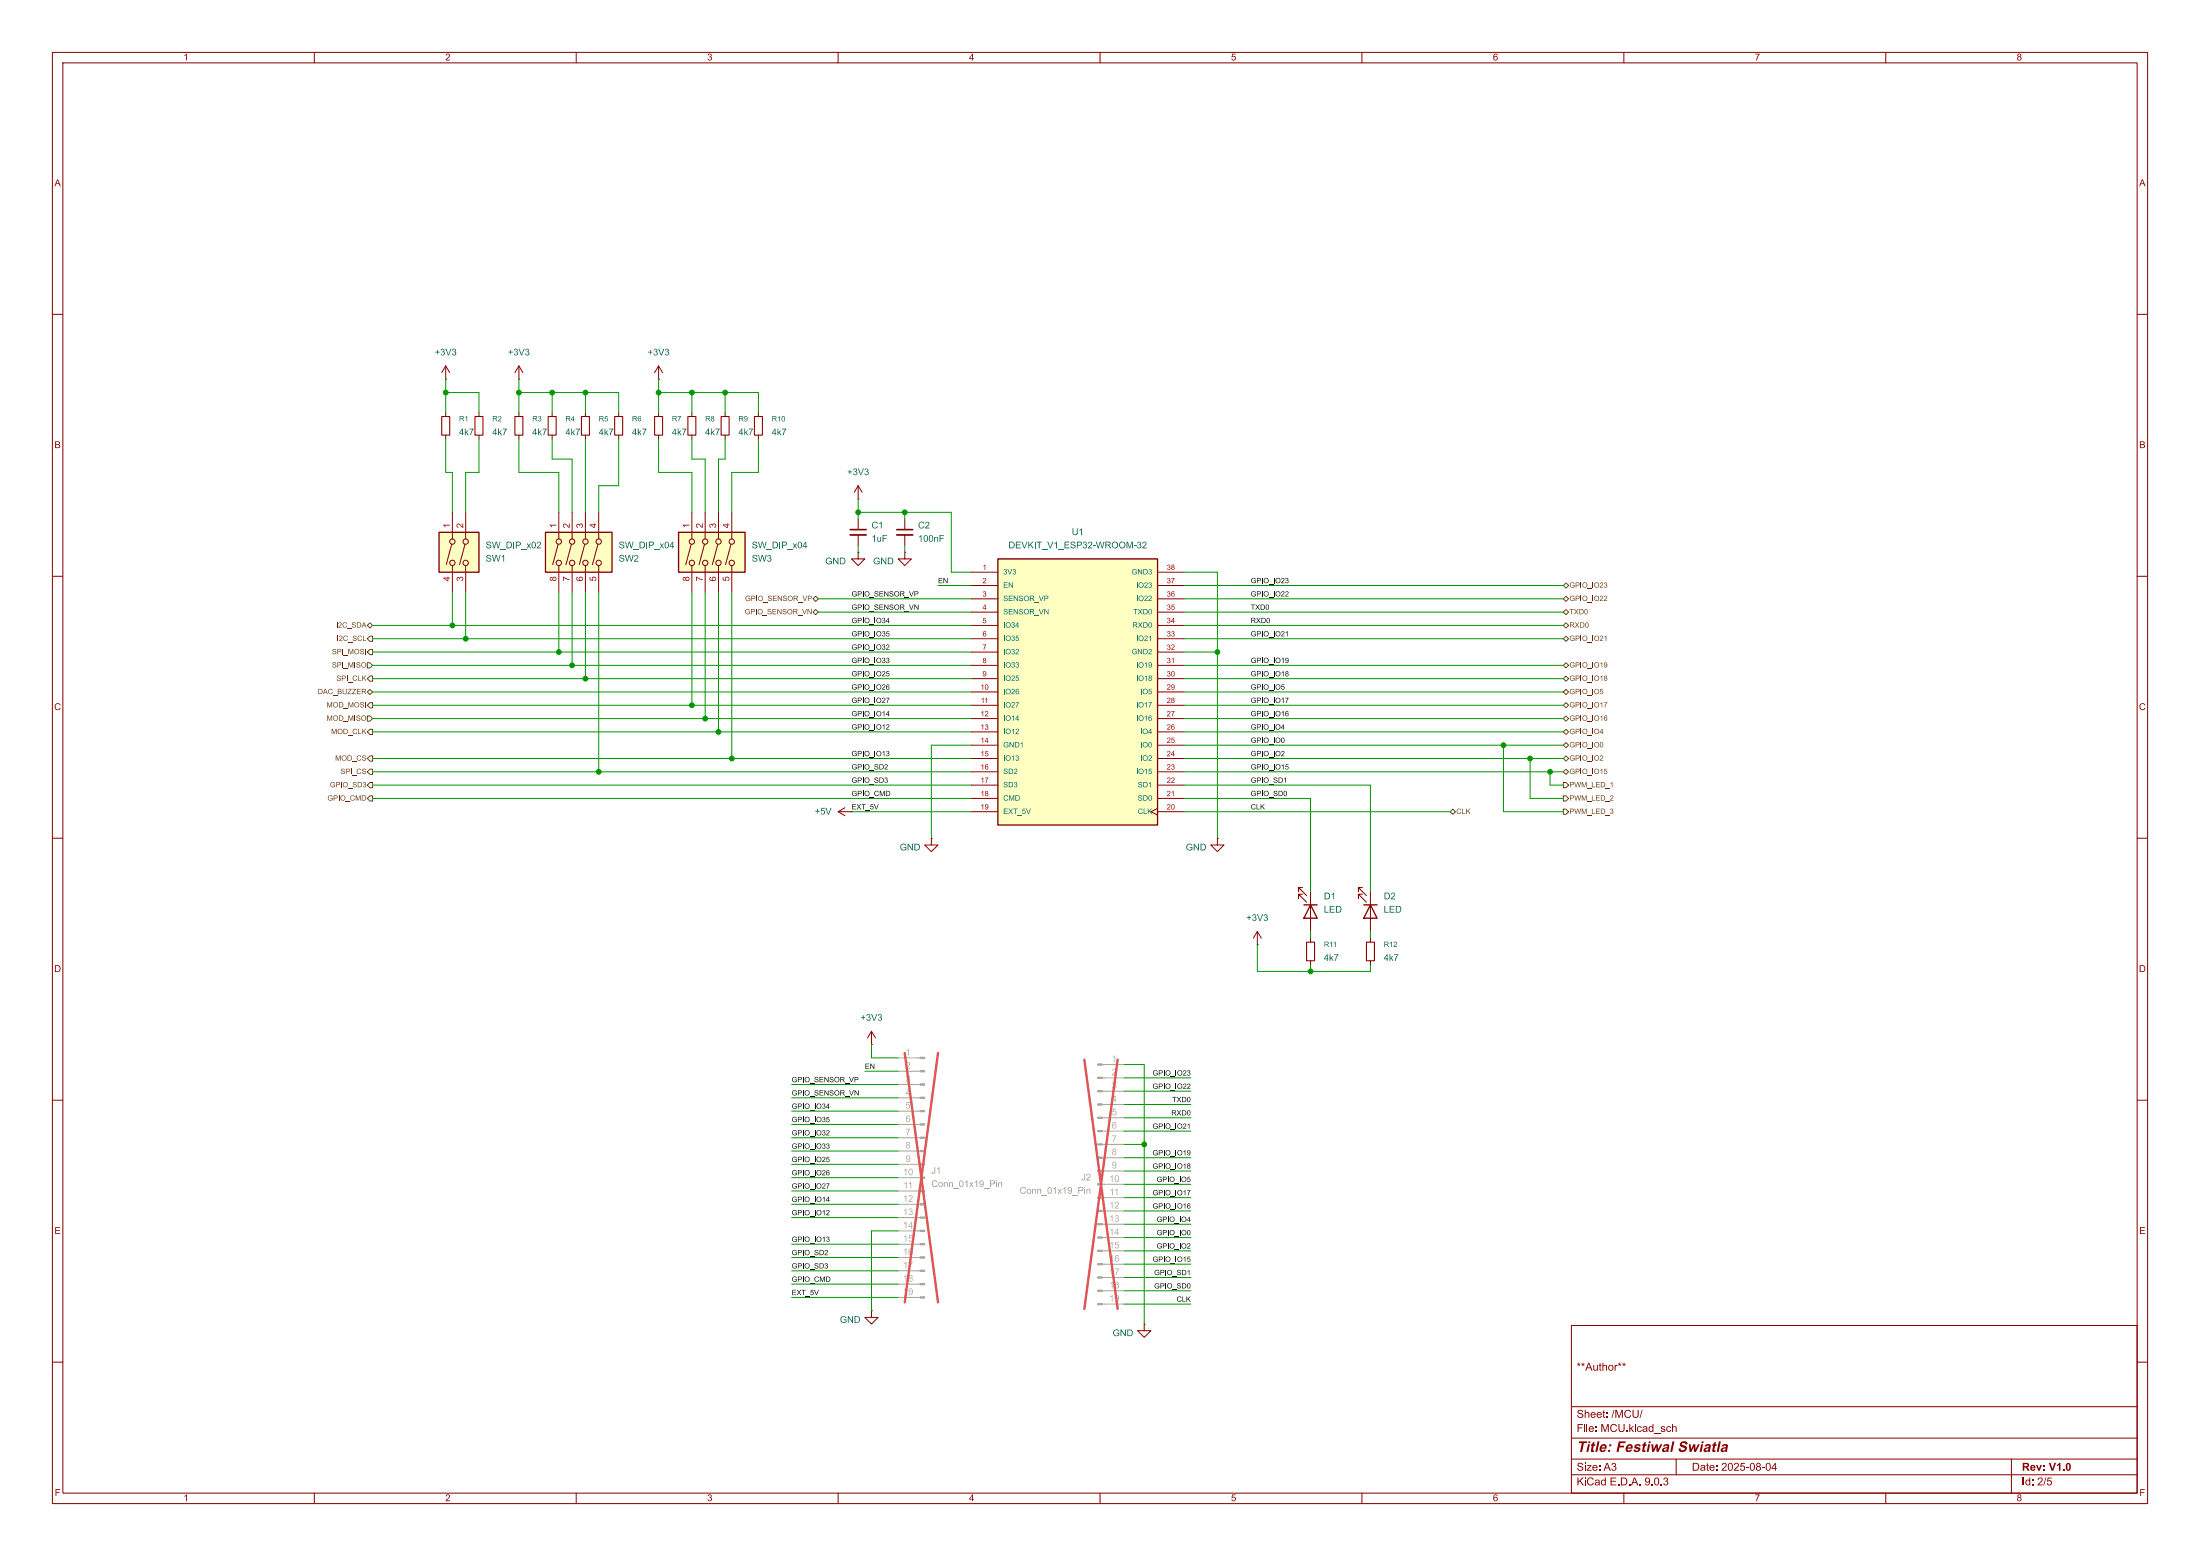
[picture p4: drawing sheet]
<svg xmlns="http://www.w3.org/2000/svg" width="420mm" height="297mm" viewBox="0 0 420 297" stroke-linecap="round" stroke-linejoin="round" font-family="sans-serif">
<g fill="none" stroke="#840000" stroke-width=".19">
<path d="M10 10h400v277h-400zM12 12h396v273h-396zM60 10v2M110 10v2M160 10v2M210 10v2M260 10v2M310 10v2M360 10v2M10 60h2M99.1 72.4h.1M99.1 69.9l-.8 1.2"/>
<path d="M99.1 69.9l.7 1.2M99.1 69.9v2.5M105.4 78.7v.8M125.7 72.4h.1M125.7 69.9l-.7 1.2M125.7 69.9l.8 1.2M125.7 69.9v2.5M408 60h2M105.4 83.1v.7M163.8 95.3h.1M163.8 92.7v2.6M163.8 99.1v2"/>
<path d="M163.8 92.7l-.7 1.3M163.8 92.7l.8 1.3M10 110h2M163.8 105.4v1.3h1.3l-1.3 1.3-1.2-1.3h1.2M163.8 105.4h.1M163.8 102.1v2M408 110h2M10 160h2M408 160h2M10 210h2M408 210h2M300 253h108v32h-108z"/>
<path d="M10 260h2M300 278.5h108M300 274.5h108M300 268.5h108M320 278.5v3M384 278.5v6.5M408 260h2M60 285v2M110 285v2M160 285v2M210 285v2M260 285v2"/>
<path d="M300 281.5h108M310 285v2M360 285v2"/>
</g>
<path d="M162.3 101.1h3.1" fill="none" stroke="#840000" stroke-width=".3"/>
<path d="M162.3 102.1h3.1" fill="none" stroke="#840000" stroke-width=".33"/>
<path d="M104.6 79.5h1.6v3.6h-1.6z" fill="none" stroke="#840000" stroke-width=".2"/>
<path d="M190.5 106.7h30.5v50.8h-30.5z" fill="#ffffc2"/>
<path d="M190.5 106.7h30.5v50.8h-30.5zM248.9 172.7h2.6M250.2 172.7l1.3 2.6h-2.6zM260.3 172.7h2.6M261.6 172.7l1.3 2.6h-2.6z" fill="none" stroke="#840000" stroke-width=".25"/>
<g fill="none" stroke="#840000" stroke-width=".19">
<path d="M85.1 72.4h.1M85.1 69.9v2.5M85.1 78.7v.8M85.1 69.9l-.8 1.2M85.1 69.9l.8 1.2M91.4 78.7v.8M99.1 78.7v.8M111.8 78.7v.8M118.1 78.7v.8M125.7 78.7v.8M132.1 78.7v.8M138.4 78.7v.8"/>
<path d="M144.8 78.7v.8M85.1 83.1v.7M91.4 83.1v.7M99.1 83.1v.7M111.8 83.1v.7M118.1 83.1v.7M125.7 83.1v.7M132.1 83.1v.7M138.4 83.1v.7M144.8 83.1v.7M185.4 109.2h5.1M185.4 111.8h5.1"/>
<path d="M185.4 114.3h5.1M185.4 116.8h5.1M185.4 119.4h5.1M221 109.2h5.1M221 111.8h5.1M221 114.3h5.1M221 116.8h5.1M221 119.4h5.1M185.4 121.9h5.1M185.4 124.5h5.1M185.4 127h5.1M185.4 129.5h5.1"/>
<path d="M185.4 132.1h5.1M185.4 134.6h5.1M185.4 137.2h5.1M185.4 139.7h5.1M221 121.9h5.1M221 124.5h5.1M221 127h5.1M221 129.5h5.1M221 132.1h5.1M221 134.6h5.1M221 137.2h5.1M221 139.7h5.1"/>
<path d="M160 154.9h2.6M160 154.9l1.3 .8M161.3 154.2l-1.3 .7M185.4 142.2h5.1M185.4 144.8h5.1M185.4 147.3h5.1M185.4 149.9h5.1M185.4 152.4h5.1M185.4 154.9h5.1M221 154.3l-1.3 .6 1.3 .7M221 142.2h5.1M221 144.8h5.1"/>
<path d="M221 147.3h5.1M221 149.9h5.1M221 152.4h5.1M221 154.9h5.1M232.4 160v1.3h1.3l-1.3 1.3-1.3-1.3h1.3M232.4 160h.1M240 177.8l-.7 1.3M240 177.8l.8 1.3M240 177.8v2.5M248.7 169.4h-.8v.8v-.8l1.5 1.5M248.7 170.7h-.8v.8v-.8l1.5 1.5M250.2 170.2v7.6"/>
<path d="M260.1 169.4h-.8v.8v-.8l1.6 1.5M260.1 170.7h-.8v.8v-.8l1.6 1.5M261.6 170.2v7.6M240 180.3h.1M166.4 250.2v1.3h1.2l-1.2 1.2-1.3-1.2h1.3M166.4 250.2h.1M218.4 252.7v1.3h1.3l-1.3 1.3-1.2-1.3h1.2M218.4 252.7h.1"/>
</g>
<path d="M84.3 79.5h1.6v3.6h-1.6zM90.7 79.5h1.5v3.6h-1.5zM98.3 79.5h1.5v3.6h-1.5zM111 79.5h1.5v3.6h-1.5zM117.3 79.5h1.6v3.6h-1.6zM125 79.5h1.5v3.6h-1.5zM131.3 79.5h1.5v3.6h-1.5zM137.7 79.5h1.5v3.6h-1.5zM144 79.5h1.5v3.6h-1.5z" fill="none" stroke="#840000" stroke-width=".2"/>
<g fill="#a1a1a1" stroke="#a1a1a1" stroke-width=".19">
<path d="M209.5 203.1h.9v.2h-.9z"/>
<path d="M209.5 205.6h.9v.3h-.9z"/>
<path d="M209.5 208.2h.9v.2h-.9z"/>
<path d="M209.5 210.7h.9v.2h-.9z"/>
<path d="M209.5 213.2h.9v.3h-.9z"/>
<path d="M209.5 215.8h.9v.2h-.9z"/>
<path d="M209.5 218.3h.9v.3h-.9z"/>
<path d="M209.5 220.9h.9v.2h-.9z"/>
<path d="M209.5 223.4h.9v.2h-.9z"/>
<path d="M209.5 225.9h.9v.3h-.9z"/>
<path d="M209.5 228.5h.9v.2h-.9z"/>
<path d="M209.5 231h.9v.3h-.9z"/>
<path d="M209.5 233.6h.9v.2h-.9z"/>
<path d="M209.5 236.1h.9v.2h-.9z"/>
<path d="M209.5 238.6h.9v.3h-.9z"/>
<path d="M209.5 241.2h.9v.2h-.9z"/>
<path d="M209.5 243.7h.9v.3h-.9z"/>
<path d="M209.5 246.3h.9v.2h-.9z"/>
<path d="M209.5 248.8h.9v.2h-.9z"/>
<path d="M175.7 201.8h.8v.3h-.8z"/>
<path d="M175.7 204.3h.8v.3h-.8z"/>
<path d="M175.7 206.9h.8v.2h-.8z"/>
<path d="M175.7 209.4h.8v.3h-.8z"/>
<path d="M175.7 212h.8v.2h-.8z"/>
<path d="M175.7 214.5h.8v.3h-.8z"/>
<path d="M175.7 217h.8v.3h-.8z"/>
<path d="M175.7 219.6h.8v.2h-.8z"/>
<path d="M175.7 222.1h.8v.3h-.8z"/>
<path d="M175.7 224.7h.8v.2h-.8z"/>
<path d="M175.7 227.2h.8v.3h-.8z"/>
<path d="M175.7 229.7h.8v.3h-.8z"/>
<path d="M175.7 232.3h.8v.2h-.8z"/>
<path d="M175.7 234.8h.8v.3h-.8z"/>
<path d="M175.7 237.4h.8v.2h-.8z"/>
<path d="M175.7 239.9h.8v.3h-.8z"/>
<path d="M175.7 242.4h.8v.3h-.8z"/>
<path d="M175.7 245h.8v.2h-.8z"/>
<path d="M175.7 247.5h.8v.3h-.8z"/>
</g>
<g fill="none" stroke="#a1a1a1" stroke-width=".19">
<path d="M171.4 201.9h4.3M171.4 204.5h4.3M171.4 207h4.3M171.4 209.6h4.3M171.4 212.1h4.3M171.4 214.6h4.3M171.4 217.2h4.3M171.4 219.7h4.3M210.4 203.2h4.2M210.4 205.7h4.2M210.4 208.3h4.2M210.4 210.8h4.2"/>
<path d="M210.4 213.4h4.2M210.4 215.9h4.2M210.4 218.4h4.2M171.4 222.2h4.3M171.4 224.8h4.3M171.4 227.3h4.3M171.4 229.9h4.3M171.4 232.4h4.3M171.4 234.9h4.3M171.4 237.5h4.3M210.4 221h4.2M210.4 223.5h4.2"/>
<path d="M210.4 226.1h4.2M210.4 228.6h4.2M210.4 231.1h4.2M210.4 233.7h4.2M210.4 236.2h4.2M210.4 238.8h4.2M171.4 240h4.3M171.4 242.6h4.3M171.4 245.1h4.3M171.4 247.6h4.3M210.4 241.3h4.2M210.4 243.8h4.2"/>
<path d="M210.4 246.4h4.2M210.4 248.9h4.2"/>
</g>
<path d="M172.7 201l6.4 47.6M179.1 201l-6.4 47.6M207 202.3l6.4 47.6M213.4 202.3l-6.4 47.6" fill="none" stroke="#e65255" stroke-width=".46"/>
<path d="M129.5 101.6h12.7v7.6h-12.7z" fill="#ffffc2"/>
<g fill="none" stroke="#840000" stroke-width=".19">
<path d="M132.1 97.8v5.1M134.6 97.8v5.1M137.2 97.8v5.1M139.7 97.8v5.1M172.7 99.1v2M132 103.9l-1.1 3.9M132.1 108v5M134.5 103.9l-1 3.9M134.6 108v5M137 103.9l-1 3.9M137.2 108v5M139.5 103.9l-1 3.9"/>
<path d="M139.7 108v5M172.7 105.4v1.3h1.3l-1.3 1.3-1.3-1.3h1.3M172.7 105.4h.1M172.7 102.1v2M177.8 160v1.3h1.3l-1.3 1.3-1.3-1.3h1.3M177.8 160h.1M250.2 179.1v.7M261.6 179.1v.7M166.4 199.4h.1M166.4 196.9l-.8 1.2M166.4 196.9l.7 1.2M166.4 196.9v2.5"/>
<path d="M250.2 183.4v.8M261.6 183.4v.8"/>
<circle cx="132.1" cy="103.4" r=".51"/>
<circle cx="132.1" cy="107.4" r=".51"/>
<circle cx="134.6" cy="103.4" r=".51"/>
<circle cx="134.6" cy="107.4" r=".51"/>
<circle cx="137.2" cy="103.4" r=".51"/>
<circle cx="137.2" cy="107.4" r=".51"/>
<circle cx="139.7" cy="107.4" r=".51"/>
<circle cx="139.7" cy="103.4" r=".51"/>
</g>
<path d="M129.5 101.6h12.7v7.6h-12.7z" fill="none" stroke="#840000" stroke-width=".25"/>
<path d="M171.2 101.1h3" fill="none" stroke="#840000" stroke-width=".3"/>
<path d="M171.2 102.1h3" fill="none" stroke="#840000" stroke-width=".33"/>
<path d="M249.4 179.8h1.6v3.6h-1.6zM260.9 179.8h1.5v3.6h-1.5z" fill="none" stroke="#840000" stroke-width=".2"/>
<path d="M83.8 101.6h7.6v7.6h-7.6z" fill="#ffffc2"/>
<g fill="none" stroke="#840000" stroke-width=".19">
<path d="M86.4 97.8v5.1M88.9 97.8v5.1M86.2 103.9l-1 3.9M86.4 108v5M88.8 103.9l-1.1 3.9M88.9 108v5"/>
<circle cx="86.4" cy="103.4" r=".51"/>
<circle cx="86.4" cy="107.4" r=".51"/>
<circle cx="88.9" cy="107.4" r=".51"/>
<circle cx="88.9" cy="103.4" r=".51"/>
</g>
<path d="M83.8 101.6h7.6v7.6h-7.6z" fill="none" stroke="#840000" stroke-width=".25"/>
<path d="M104.1 101.6h12.7v7.6h-12.7z" fill="#ffffc2"/>
<g fill="none" stroke="#840000" stroke-width=".19">
<path d="M106.7 97.8v5.1M109.2 97.8v5.1M111.8 97.8v5.1M114.3 97.8v5.1M106.6 103.9l-1.1 3.9M106.7 108v5M109.1 103.9l-1 3.9M109.2 108v5M111.6 103.9l-1 3.9M111.8 108v5M114.1 103.9l-1 3.9M114.3 108v5"/>
<circle cx="106.7" cy="103.4" r=".51"/>
<circle cx="106.7" cy="107.4" r=".51"/>
<circle cx="109.2" cy="103.4" r=".51"/>
<circle cx="109.2" cy="107.4" r=".51"/>
<circle cx="111.8" cy="107.4" r=".51"/>
<circle cx="111.8" cy="103.4" r=".51"/>
<circle cx="114.3" cy="107.4" r=".51"/>
<circle cx="114.3" cy="103.4" r=".51"/>
</g>
<path d="M104.1 101.6h12.7v7.6h-12.7z" fill="none" stroke="#840000" stroke-width=".25"/>
<g fill="none" stroke="#725600" stroke-width=".19">
<path d="M70.1 119.4l.5-.5 .5 .5-.5 .5zM155.7 113.8l.5 .5-.5 .5-.5-.5zM155.7 116.3l.5 .5-.5 .5-.5-.5zM298.4 111.8l.5-.5 .6 .5-.6 .5zM298.4 116.8l.5-.5 .6 .5-.6 .5zM298.4 119.4l.5-.5 .6 .5-.6 .5zM298.4 114.3l.5-.5 .6 .5-.6 .5zM70.1 126.5h.5l.5 .5-.5 .5h-.5zM70.1 132.1l.5-.5 .5 .5-.5 .5zM70.1 136.7h.5l.5 .5-.5 .5h-.5zM70.6 124h.5v1h-.5l-.5-.5zM70.6 121.4h.5v1h-.5l-.5-.5z"/>
<path d="M70.6 129h.5v1h-.5l-.5-.5zM70.6 139.2h.5v1h-.5l-.5-.5zM70.6 134.1h.5v1h-.5l-.5-.5zM298.4 132.1l.5-.5 .6 .5-.6 .5zM298.4 137.2l.5-.5 .6 .5-.6 .5zM298.4 139.7l.5-.5 .6 .5-.6 .5zM298.4 127l.5-.5 .6 .5-.6 .5zM298.4 134.6l.5-.5 .6 .5-.6 .5zM298.4 129.5l.5-.5 .6 .5-.6 .5zM298.4 121.9l.5-.5 .6 .5-.6 .5zM70.6 144.3h.5v1h-.5l-.5-.5zM70.6 151.9h.5v1h-.5l-.5-.5z"/>
<path d="M70.6 149.4h.5v1h-.5l-.5-.5zM70.6 146.8h.5v1h-.5l-.5-.5zM277.4 154.4l.5 .5-.5 .5-.5-.5zM298.4 147.3l.5-.5 .6 .5-.6 .5zM298.4 151.9h.5l.6 .5-.6 .5h-.5zM298.4 142.2l.5-.5 .6 .5-.6 .5zM298.4 144.8l.5-.5 .6 .5-.6 .5zM298.4 149.4h.5l.6 .5-.6 .5h-.5zM298.4 154.4h.5l.6 .5-.6 .5h-.5z"/>
</g>
<g fill="none" stroke="#009600" stroke-width=".19">
<path d="M85.1 74.9h6.3v3.8M85.1 72.4v6.3M99.1 74.9h19v3.8M99.1 72.4v6.3M105.4 74.9v3.8M111.8 74.9v3.8M125.7 74.9h19.1v3.8M125.7 72.4v6.3M132.1 74.9v3.8M138.4 74.9v3.8M85.1 83.8v6.4h1.3v7.6M91.4 83.8v6.4h-2.5v7.6"/>
<path d="M99.1 83.8v6.4h7.6v7.6M105.4 83.8v3.8h3.8v10.2M111.8 83.8v14M118.1 83.8v8.9h-3.8v5.1M125.7 83.8v6.4h6.4v7.6M132.1 83.8v3.8h2.5v10.2M138.4 83.8v3.8h-1.2v10.2M144.8 83.8v6.4h-5.1v7.6M163.8 95.3v3.8M163.8 97.8h17.8v11.4h3.8M172.7 97.8v1.3M71.1 119.4h114.3"/>
<path d="M86.4 113v6.4M88.9 113v8.9M106.7 113v11.5M109.2 113v14M111.8 113v16.5M114.3 113v34.3M132.1 113v21.6M134.6 113v24.2M137.2 113v26.7M139.7 113v31.8M156.2 114.3h29.2M156.2 116.8h29.2"/>
<path d="M163.8 104.1v1.3M172.7 104.1v1.3M179.1 111.8h6.3M226.1 119.4h72.3M226.1 114.3h72.3M226.1 116.8h72.3M226.1 111.8h72.3M226.1 109.2h6.3v50.8M71.1 139.7h114.3M71.1 134.6h114.3M71.1 137.2h114.3M71.1 129.5h114.3"/>
<path d="M71.1 121.9h114.3M71.1 124.5h114.3M71.1 132.1h114.3M71.1 127h114.3M226.1 139.7h72.3M226.1 134.6h72.3M226.1 137.2h72.3M226.1 129.5h72.3M226.1 121.9h72.3M226.1 124.5h6.3M226.1 132.1h72.3M226.1 127h72.3"/>
<path d="M71.1 147.3h114.3M71.1 149.9h114.3M71.1 144.8h114.3M71.1 152.4h114.3M162.6 154.9h22.8M185.4 142.2h-7.6v17.8M226.1 154.9h50.8M226.1 147.3h72.3M226.1 149.9h35.5v20.3M226.1 144.8h72.3M226.1 142.2h72.3M226.1 152.4h24.1v17.8"/>
<path d="M287 142.2v12.7h11.4M292.1 144.8v7.6h6.3M295.9 147.3v2.6h2.5M250.2 177.8v1.3M261.6 177.8v1.3M166.4 199.4v2.5h5M240 180.3v5.1h21.6v-1.2M250.2 184.2v1.2M151.1 209.6h20.3M151.1 212.1h20.3M151.1 214.6h20.3M151.1 217.2h20.3"/>
<path d="M151.1 219.7h20.3M151.1 207h20.3M165.1 204.5h6.3M214.6 218.4h3.8M214.6 215.9h12.7M214.6 203.2h3.8v49.5M214.6 205.7h12.7M214.6 208.3h12.7M214.6 213.4h12.7M214.6 210.8h12.7M151.1 222.2h20.3M151.1 224.8h20.3"/>
<path d="M151.1 229.9h20.3M151.1 227.3h20.3M151.1 232.4h20.3M151.1 237.5h20.3M171.4 234.9h-5v15.3M214.6 228.6h12.7M214.6 223.5h12.7M214.6 226.1h12.7M214.6 221h12.7M214.6 236.2h12.7M214.6 233.7h12.7M214.6 238.8h12.7"/>
<path d="M214.6 231.1h12.7M151.1 247.6h20.3M151.1 245.1h20.3M151.1 242.6h20.3M151.1 240h20.3M214.6 243.8h12.7M214.6 248.9h12.7M214.6 241.3h12.7M214.6 246.4h12.7"/>
</g>
<g fill="#009600" stroke="#009600" stroke-width=".19">
<circle cx="132.1" cy="74.9" r=".46"/>
<circle cx="138.4" cy="74.9" r=".46"/>
<circle cx="125.7" cy="74.9" r=".46"/>
<circle cx="134.6" cy="137.2" r=".46"/>
<circle cx="137.2" cy="139.7" r=".46"/>
<circle cx="139.7" cy="144.8" r=".46"/>
<circle cx="86.4" cy="119.4" r=".46"/>
<circle cx="88.9" cy="121.9" r=".46"/>
<circle cx="111.8" cy="129.5" r=".46"/>
<circle cx="114.3" cy="147.3" r=".46"/>
<circle cx="132.1" cy="134.6" r=".46"/>
<circle cx="109.2" cy="127" r=".46"/>
<circle cx="106.7" cy="124.5" r=".46"/>
<circle cx="99.1" cy="74.9" r=".46"/>
<circle cx="105.4" cy="74.9" r=".46"/>
<circle cx="111.8" cy="74.9" r=".46"/>
<circle cx="85.1" cy="74.9" r=".46"/>
<circle cx="295.9" cy="147.3" r=".46"/>
<circle cx="287" cy="142.2" r=".46"/>
<circle cx="292.1" cy="144.8" r=".46"/>
<circle cx="218.4" cy="218.4" r=".46"/>
<circle cx="250.2" cy="185.4" r=".46"/>
<circle cx="172.7" cy="97.8" r=".46"/>
<circle cx="163.8" cy="97.8" r=".46"/>
<circle cx="232.4" cy="124.5" r=".46"/>
</g>
<text font-size="2.8" fill="#840000" x="301" y="277.9">Title: Festiwal Swiatla</text>
<g font-size="2.1" fill="#840000">
<text x="301" y="262.2">**Author**</text>
<text x="301" y="273.9">File: MCU.kicad_sch</text>
<text x="301" y="271.2">Sheet: /MCU/</text>
<text x="301" y="281.3">Size: A3</text>
<text x="323" y="281.3">Date: 2025-08-04</text>
<text x="386" y="281.3">Rev: V1.0</text>
<text x="301" y="284.1">KiCad E.D.A. 9.0.3</text>
<text x="386" y="284.1">Id: 2/5</text>
</g>
<g font-size="1.8" fill="#840000">
<text x="35" y="12">1</text>
<text x="85" y="12">2</text>
<text x="135" y="12">3</text>
<text x="185" y="12">4</text>
<text x="235" y="12">5</text>
<text x="285" y="12">6</text>
<text x="335" y="12">7</text>
<text x="385" y="12">8</text>
<text x="10.4" y="36">A</text>
<text x="408.4" y="36">A</text>
<text x="10.4" y="86">B</text>
<text x="408.4" y="86">B</text>
<text x="10.3" y="136">C</text>
<text x="408.3" y="136">C</text>
<text x="10.3" y="186">D</text>
<text x="408.3" y="186">D</text>
<text x="10.4" y="236">E</text>
<text x="408.4" y="236">E</text>
<text x="10.4" y="286">F</text>
<text x="35" y="287">1</text>
<text x="85" y="287">2</text>
<text x="135" y="287">3</text>
<text x="185" y="287">4</text>
<text x="235" y="287">5</text>
<text x="285" y="287">6</text>
<text x="335" y="287">7</text>
<text x="385" y="287">8</text>
<text x="408.4" y="286">F</text>
</g>
<g font-size="1.8" fill="#006464">
<text x="83" y="68.3">+3V3</text>
<text x="97" y="68.3">+3V3</text>
<text x="123.6" y="68.3">+3V3</text>
<text x="87.6" y="83.5">4k7</text>
<text x="94" y="83.5">4k7</text>
<text x="101.6" y="83.5">4k7</text>
<text x="107.9" y="83.5">4k7</text>
<text x="114.3" y="83.5">4k7</text>
<text x="120.6" y="83.5">4k7</text>
<text x="128.3" y="83.5">4k7</text>
<text x="134.6" y="83.5">4k7</text>
<text x="141" y="83.5">4k7</text>
<text x="147.3" y="83.5">4k7</text>
<text x="161.7" y="91.2">+3V3</text>
<text x="166.4" y="101.3">C1</text>
<text x="175.3" y="101.3">C2</text>
<text x="92.7" y="107.7">SW1</text>
<text x="92.7" y="105.1">SW_DIP_x02</text>
<text x="118.1" y="107.7">SW2</text>
<text x="118.1" y="105.1">SW_DIP_x04</text>
<text x="143.5" y="107.7">SW3</text>
<text x="143.5" y="105.1">SW_DIP_x04</text>
<text x="166.4" y="103.9">1uF</text>
<text x="175.3" y="103.9">100nF</text>
<text x="192.5" y="105.1">DEVKIT_V1_ESP32-WROOM-32</text>
<text x="204.6" y="102.6">U1</text>
<text x="157.5" y="108.2">GND</text>
<text x="166.7" y="108.2">GND</text>
<text x="155.5" y="155.9">+5V</text>
<text x="171.8" y="162.8">GND</text>
<text x="226.4" y="162.8">GND</text>
<text x="252.7" y="172.1">D1</text>
<text x="264.2" y="172.1">D2</text>
<text x="237.9" y="176.3">+3V3</text>
<text x="252.7" y="174.7">LED</text>
<text x="264.2" y="174.7">LED</text>
<text x="252.7" y="183.9">4k7</text>
<text x="264.2" y="183.9">4k7</text>
<text x="164.3" y="195.3">+3V3</text>
<text x="160.3" y="253">GND</text>
<text x="212.4" y="255.5">GND</text>
</g>
<g font-size="1.8" fill="#a90000">
<text x="86.1" y="100.8" transform="rotate(-90 86.1 100.8)">1</text>
<text x="88.6" y="100.8" transform="rotate(-90 88.6 100.8)">2</text>
<text x="106.4" y="100.8" transform="rotate(-90 106.4 100.8)">1</text>
<text x="109" y="100.8" transform="rotate(-90 109 100.8)">2</text>
<text x="111.5" y="100.8" transform="rotate(-90 111.5 100.8)">3</text>
<text x="114" y="100.8" transform="rotate(-90 114 100.8)">4</text>
<text x="131.8" y="100.8" transform="rotate(-90 131.8 100.8)">1</text>
<text x="134.4" y="100.8" transform="rotate(-90 134.4 100.8)">2</text>
<text x="136.9" y="100.8" transform="rotate(-90 136.9 100.8)">3</text>
<text x="139.4" y="100.8" transform="rotate(-90 139.4 100.8)">4</text>
<text x="86.1" y="111" transform="rotate(-90 86.1 111)">4</text>
<text x="88.6" y="111" transform="rotate(-90 88.6 111)">3</text>
<text x="106.4" y="111" transform="rotate(-90 106.4 111)">8</text>
<text x="109" y="111" transform="rotate(-90 109 111)">7</text>
<text x="111.5" y="111" transform="rotate(-90 111.5 111)">6</text>
<text x="114" y="111" transform="rotate(-90 114 111)">5</text>
<text x="131.8" y="111" transform="rotate(-90 131.8 111)">8</text>
<text x="134.4" y="111" transform="rotate(-90 134.4 111)">7</text>
<text x="136.9" y="111" transform="rotate(-90 136.9 111)">6</text>
<text x="139.4" y="111" transform="rotate(-90 139.4 111)">5</text>
</g>
<g font-size="1.8" fill="#aaa">
<text x="172.9" y="201.7">1</text>
<text x="212.2" y="202.9">1</text>
<text x="172.9" y="204.2">2</text>
<text x="172.9" y="206.8">3</text>
<text x="172.9" y="209.3">4</text>
<text x="212.2" y="205.5">2</text>
<text x="212.2" y="208">3</text>
<text x="172.9" y="211.8">5</text>
<text x="172.9" y="214.4">6</text>
<text x="212.2" y="210.6">4</text>
<text x="212.2" y="213.1">5</text>
<text x="212.2" y="215.6">6</text>
<text x="172.9" y="216.9">7</text>
<text x="172.9" y="219.5">8</text>
<text x="172.9" y="222">9</text>
<text x="212.2" y="218.2">7</text>
<text x="212.2" y="220.7">8</text>
<text x="172.4" y="224.5">10</text>
<text x="172.4" y="227.1">11</text>
<text x="211.7" y="225.8">10</text>
<text x="212.2" y="223.3">9</text>
<text x="172.4" y="229.6">12</text>
<text x="172.4" y="232.2">13</text>
<text x="211.7" y="230.9">12</text>
<text x="211.7" y="233.4">13</text>
<text x="211.8" y="228.3">11</text>
<text x="172.4" y="234.7">14</text>
<text x="172.4" y="237.2">15</text>
<text x="172.4" y="239.8">16</text>
<text x="211.7" y="236">14</text>
<text x="211.7" y="238.5">15</text>
<text x="172.4" y="242.3">17</text>
<text x="172.4" y="244.9">18</text>
<text x="211.7" y="241">16</text>
<text x="211.7" y="243.6">17</text>
<text x="172.4" y="247.4">19</text>
<text x="211.7" y="246.1">18</text>
<text x="211.7" y="248.7">19</text>
</g>
<g font-size="1.8" fill="#989898">
<text x="177.8" y="227.1">Conn_01x19_Pin</text>
<text x="177.8" y="224.5">J1</text>
<text x="206.4" y="225.8">J2</text>
<text x="194.7" y="228.3">Conn_01x19_Pin</text>
</g>
<g font-size="1.4" fill="#006464">
<text x="87.6" y="80.8">R1</text>
<text x="94" y="80.8">R2</text>
<text x="101.6" y="80.8">R3</text>
<text x="107.9" y="80.8">R4</text>
<text x="114.3" y="80.8">R5</text>
<text x="120.6" y="80.8">R6</text>
<text x="128.3" y="80.8">R7</text>
<text x="134.6" y="80.8">R8</text>
<text x="141" y="80.8">R9</text>
<text x="147.3" y="80.8">R10</text>
<text x="191.5" y="110">3V3</text>
<text x="191.5" y="112.6">EN</text>
<text x="216" y="110">GND3</text>
<text x="216.9" y="112.6">IO23</text>
<text x="191.5" y="115.1">SENSOR_VP</text>
<text x="191.5" y="117.6">SENSOR_VN</text>
<text x="216.3" y="117.6">TXD0</text>
<text x="216.9" y="115.1">IO22</text>
<text x="191.5" y="120.2">IO34</text>
<text x="191.5" y="122.7">IO35</text>
<text x="191.5" y="125.3">IO32</text>
<text x="216" y="125.3">GND2</text>
<text x="216.2" y="120.2">RXD0</text>
<text x="216.9" y="122.7">IO21</text>
<text x="191.5" y="127.8">IO33</text>
<text x="191.5" y="130.3">IO25</text>
<text x="216.9" y="127.8">IO19</text>
<text x="216.9" y="130.3">IO18</text>
<text x="191.5" y="132.9">IO26</text>
<text x="191.5" y="135.4">IO27</text>
<text x="191.5" y="138">IO14</text>
<text x="216.9" y="135.4">IO17</text>
<text x="216.9" y="138">IO16</text>
<text x="217.7" y="132.9">IO5</text>
<text x="191.5" y="140.5">IO12</text>
<text x="191.5" y="143">GND1</text>
<text x="217.7" y="140.5">IO4</text>
<text x="217.7" y="143">IO0</text>
<text x="191.5" y="145.6">IO13</text>
<text x="191.5" y="148.1">SD2</text>
<text x="216.9" y="148.1">IO15</text>
<text x="217.7" y="145.6">IO2</text>
<text x="191.5" y="150.7">SD3</text>
<text x="191.5" y="153.2">CMD</text>
<text x="191.5" y="155.7">EXT_5V</text>
<text x="217.2" y="150.7">SD1</text>
<text x="217.2" y="153.2">SD0</text>
<text x="217.2" y="155.7">CLK</text>
<text x="252.7" y="181.1">R11</text>
<text x="264.2" y="181.1">R12</text>
</g>
<g font-size="1.4" fill="#0f0f0f">
<text x="179.1" y="111.5">EN</text>
<text x="238.8" y="111.5">GPIO_IO23</text>
<text x="162.6" y="114">GPIO_SENSOR_VP</text>
<text x="162.6" y="116.6">GPIO_SENSOR_VN</text>
<text x="162.6" y="119.1">GPIO_IO34</text>
<text x="238.8" y="116.6">TXD0</text>
<text x="238.8" y="119.1">RXD0</text>
<text x="238.8" y="114">GPIO_IO22</text>
<text x="162.6" y="124.2">GPIO_IO32</text>
<text x="162.6" y="121.6">GPIO_IO35</text>
<text x="238.8" y="121.6">GPIO_IO21</text>
<text x="162.6" y="129.3">GPIO_IO25</text>
<text x="162.6" y="126.7">GPIO_IO33</text>
<text x="162.6" y="131.8">GPIO_IO26</text>
<text x="238.8" y="129.3">GPIO_IO18</text>
<text x="238.8" y="126.7">GPIO_IO19</text>
<text x="238.8" y="131.8">GPIO_IO5</text>
<text x="162.6" y="136.9">GPIO_IO14</text>
<text x="162.6" y="134.3">GPIO_IO27</text>
<text x="238.8" y="134.3">GPIO_IO17</text>
<text x="238.8" y="136.9">GPIO_IO16</text>
<text x="162.6" y="139.4">GPIO_IO12</text>
<text x="238.8" y="139.4">GPIO_IO4</text>
<text x="238.8" y="142">GPIO_IO0</text>
<text x="162.6" y="144.5">GPIO_IO13</text>
<text x="162.6" y="147">GPIO_SD2</text>
<text x="162.6" y="149.6">GPIO_SD3</text>
<text x="238.8" y="144.5">GPIO_IO2</text>
<text x="238.8" y="147">GPIO_IO15</text>
<text x="238.8" y="149.6">GPIO_SD1</text>
<text x="162.6" y="154.7">EXT_5V</text>
<text x="162.6" y="152.1">GPIO_CMD</text>
<text x="238.8" y="152.1">GPIO_SD0</text>
<text x="238.8" y="154.7">CLK</text>
<text x="151.1" y="206.7">GPIO_SENSOR_VP</text>
<text x="151.1" y="209.3">GPIO_SENSOR_VN</text>
<text x="165.1" y="204.2">EN</text>
<text x="220" y="205.5">GPIO_IO23</text>
<text x="220" y="208">GPIO_IO22</text>
<text x="151.1" y="211.8">GPIO_IO34</text>
<text x="151.1" y="214.4">GPIO_IO35</text>
<text x="220" y="215.6">GPIO_IO21</text>
<text x="223.6" y="213.1">RXD0</text>
<text x="223.8" y="210.5">TXD0</text>
<text x="151.1" y="222">GPIO_IO25</text>
<text x="151.1" y="216.9">GPIO_IO32</text>
<text x="151.1" y="219.4">GPIO_IO33</text>
<text x="220" y="220.7">GPIO_IO19</text>
<text x="151.1" y="224.5">GPIO_IO26</text>
<text x="151.1" y="227.1">GPIO_IO27</text>
<text x="220" y="223.2">GPIO_IO18</text>
<text x="220.8" y="225.8">GPIO_IO5</text>
<text x="151.1" y="232.1">GPIO_IO12</text>
<text x="151.1" y="229.6">GPIO_IO14</text>
<text x="220" y="228.3">GPIO_IO17</text>
<text x="220" y="230.9">GPIO_IO16</text>
<text x="220.8" y="233.4">GPIO_IO4</text>
<text x="151.1" y="239.8">GPIO_SD2</text>
<text x="151.1" y="237.2">GPIO_IO13</text>
<text x="220.8" y="238.5">GPIO_IO2</text>
<text x="220.8" y="235.9">GPIO_IO0</text>
<text x="151.1" y="244.8">GPIO_CMD</text>
<text x="151.1" y="242.3">GPIO_SD3</text>
<text x="220" y="241">GPIO_IO15</text>
<text x="220.3" y="243.6">GPIO_SD1</text>
<text x="151.1" y="247.4">EXT_5V</text>
<text x="220.3" y="246.1">GPIO_SD0</text>
<text x="224.6" y="248.6">CLK</text>
</g>
<g font-size="1.4" fill="#a90000">
<text x="187.6" y="109">1</text>
<text x="187.6" y="111.5">2</text>
<text x="222.7" y="109">38</text>
<text x="222.7" y="111.5">37</text>
<text x="187.6" y="114">3</text>
<text x="187.6" y="116.6">4</text>
<text x="187.6" y="119.1">5</text>
<text x="222.7" y="114">36</text>
<text x="222.7" y="116.6">35</text>
<text x="222.7" y="119.1">34</text>
<text x="187.6" y="121.7">6</text>
<text x="187.6" y="124.2">7</text>
<text x="222.7" y="121.7">33</text>
<text x="222.7" y="124.2">32</text>
<text x="187.2" y="131.8">10</text>
<text x="187.6" y="126.7">8</text>
<text x="187.6" y="129.3">9</text>
<text x="222.7" y="126.7">31</text>
<text x="222.7" y="129.3">30</text>
<text x="222.7" y="131.8">29</text>
<text x="187.2" y="136.9">12</text>
<text x="187.2" y="134.4">11</text>
<text x="222.7" y="134.4">28</text>
<text x="222.7" y="136.9">27</text>
<text x="187.2" y="139.4">13</text>
<text x="187.2" y="142">14</text>
<text x="222.7" y="139.4">26</text>
<text x="222.7" y="142">25</text>
<text x="187.2" y="144.5">15</text>
<text x="187.2" y="147.1">16</text>
<text x="187.2" y="149.6">17</text>
<text x="222.7" y="144.5">24</text>
<text x="222.7" y="147.1">23</text>
<text x="222.7" y="149.6">22</text>
<text x="187.2" y="152.1">18</text>
<text x="187.2" y="154.7">19</text>
<text x="222.7" y="152.1">21</text>
<text x="222.7" y="154.7">20</text>
</g>
<g font-size="1.4" fill="#725600">
<text x="299.6" y="112.5">GPIO_IO23</text>
<text x="142.2" y="117.6">GPIO_SENSOR_VN</text>
<text x="142.2" y="115.1">GPIO_SENSOR_VP</text>
<text x="299.6" y="117.6">TXD0</text>
<text x="299.6" y="115.1">GPIO_IO22</text>
<text x="63.4" y="125.2">SPI_MOSI</text>
<text x="64.1" y="120.2">I2C_SDA</text>
<text x="64.3" y="122.7">I2C_SCL</text>
<text x="299.6" y="122.7">GPIO_IO21</text>
<text x="299.6" y="120.2">RXD0</text>
<text x="63.4" y="127.8">SPI_MISO</text>
<text x="64.2" y="130.3">SPI_CLK</text>
<text x="299.6" y="127.8">GPIO_IO19</text>
<text x="299.6" y="130.3">GPIO_IO18</text>
<text x="60.6" y="132.9">DAC_BUZZER</text>
<text x="62.4" y="137.9">MOD_MISO</text>
<text x="62.4" y="135.4">MOD_MOSI</text>
<text x="299.6" y="132.9">GPIO_IO5</text>
<text x="299.6" y="137.9">GPIO_IO16</text>
<text x="299.6" y="135.4">GPIO_IO17</text>
<text x="63.2" y="140.5">MOD_CLK</text>
<text x="299.6" y="143">GPIO_IO0</text>
<text x="299.6" y="140.5">GPIO_IO4</text>
<text x="64" y="145.6">MOD_CS</text>
<text x="65" y="148.1">SPI_CS</text>
<text x="299.6" y="148.1">GPIO_IO15</text>
<text x="299.6" y="145.6">GPIO_IO2</text>
<text x="62.5" y="153.2">GPIO_CMD</text>
<text x="63" y="150.6">GPIO_SD3</text>
<text x="278" y="155.7">CLK</text>
<text x="299.6" y="153.2">PWM_LED_2</text>
<text x="299.6" y="150.6">PWM_LED_1</text>
<text x="299.6" y="155.7">PWM_LED_3</text>
</g>
</svg>
